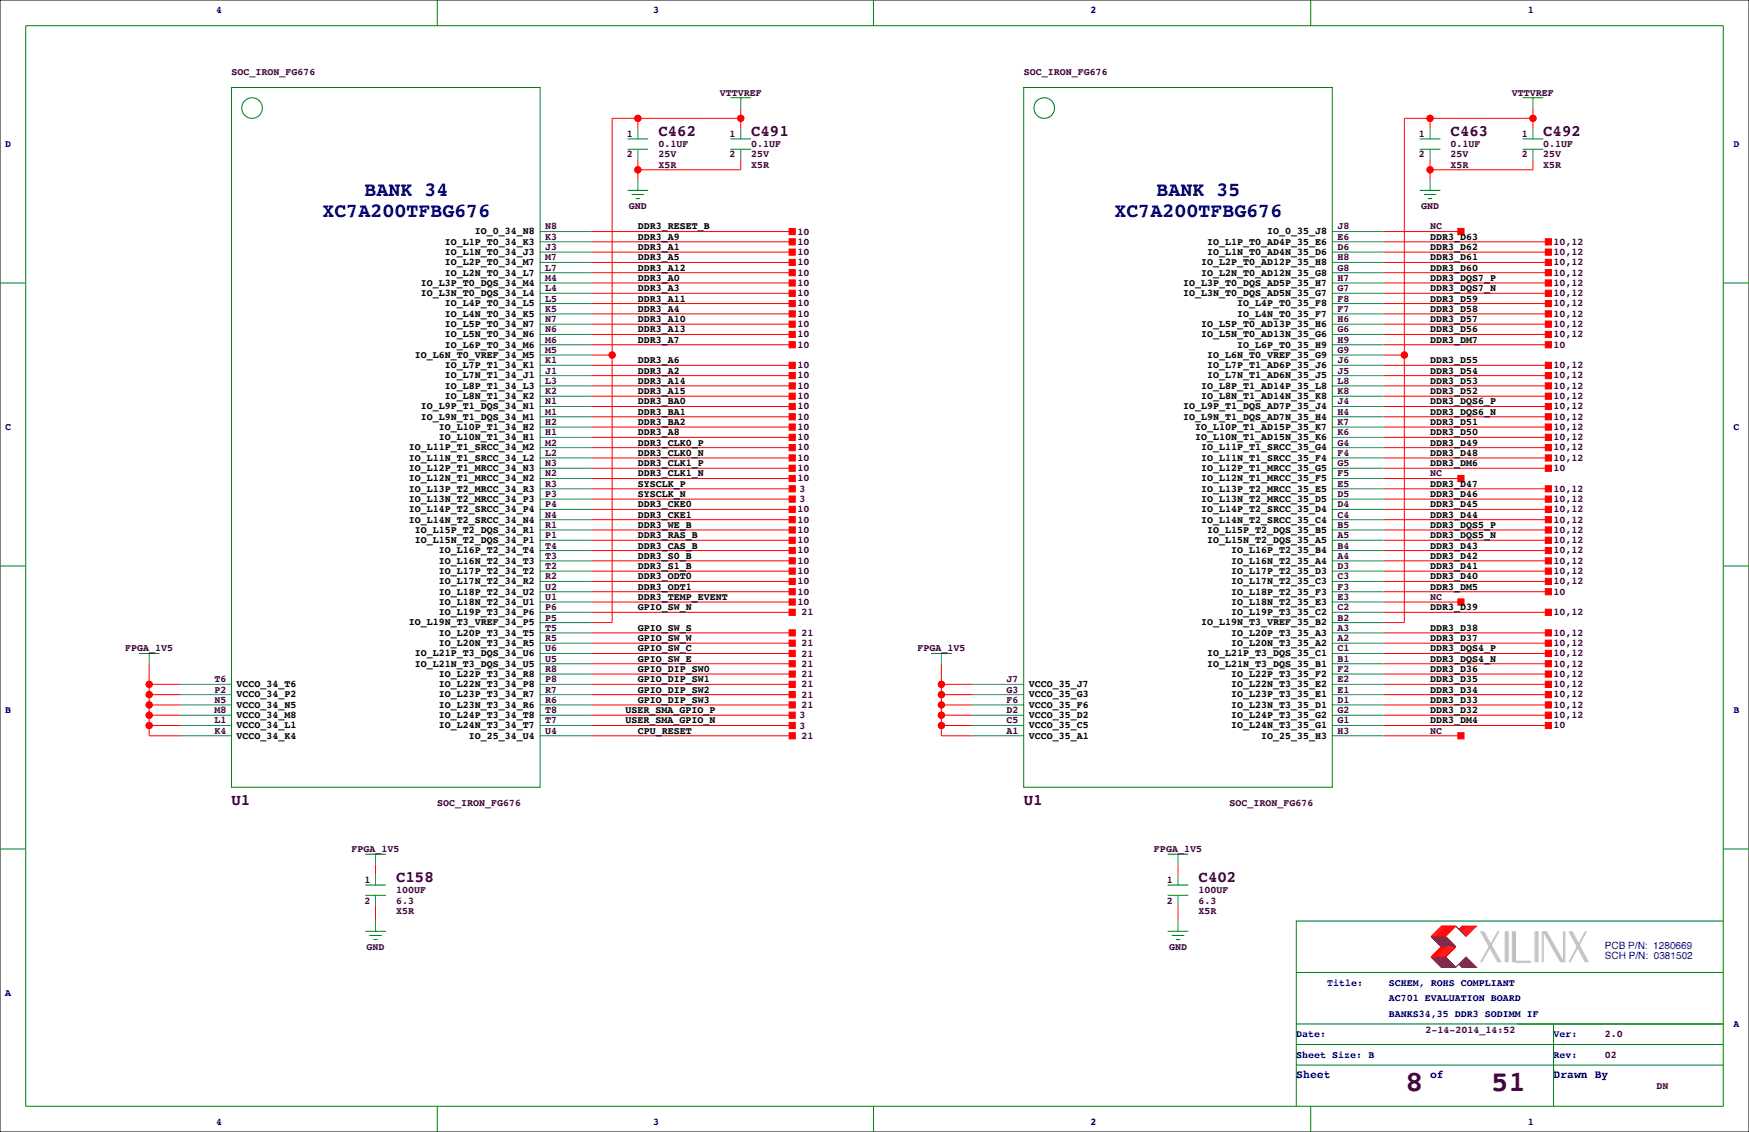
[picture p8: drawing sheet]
<svg xmlns="http://www.w3.org/2000/svg" width="432mm" height="279mm" viewBox="0 0 432 279" stroke-linecap="round" stroke-linejoin="round" font-family="sans-serif">
<path d="M0 0h431.8v279.4h-431.8z" fill="none" stroke="#000" stroke-width=".25"/>
<g fill="none" stroke="#f00" stroke-width=".25">
<path d="M157.5 29.2v2.6M157.5 39.4v5M182.9 26.7v5.1M182.9 39.4v2.5h-25.4M182.9 29.2h-31.8v124.5h-5.1M353.1 29.2v2.6M353.1 39.4v5M378.5 39.4v2.5h-25.4M378.5 26.7v5.1M378.5 29.2h-31.8v124.5h-5.1M146 57.2h49.6M146 59.7h49.6"/>
<path d="M341.6 57.2h19.1M341.6 59.7h40.7M146 62.2h49.6M146 64.8h49.6M146 69.8h49.6M146 72.4h49.6M146 67.3h49.6M146 74.9h49.6M146 77.5h49.6M341.6 62.2h40.7M341.6 64.8h40.7M341.6 69.8h40.7"/>
<path d="M341.6 72.4h40.7M341.6 67.3h40.7M341.6 74.9h40.7M341.6 77.5h40.7M146 80h49.6M146 85.1h49.6M146 82.5h49.6M146 90.2h49.6M146 92.7h49.6M146 95.2h49.6M146 97.8h49.6M146 87.6h5.1"/>
<path d="M341.6 80h40.7M341.6 85.1h40.7M341.6 82.5h40.7M341.6 90.2h40.7M341.6 92.7h40.7M341.6 95.2h40.7M341.6 97.8h40.7M341.6 87.6h5.1M146 118.1h49.6M146 100.3h49.6M146 102.9h49.6M146 107.9h49.6"/>
<path d="M146 110.5h49.6M146 113h49.6M146 105.4h49.6M146 115.6h49.6M341.6 118.1h19.1M341.6 100.3h40.7M341.6 102.9h40.7M341.6 107.9h40.7M341.6 110.5h40.7M341.6 113h40.7M341.6 105.4h40.7M341.6 115.6h40.7"/>
<path d="M146 123.2h49.6M146 120.7h49.6M146 130.8h49.6M146 133.3h49.6M146 125.7h49.6M146 128.3h49.6M146 135.9h49.6M146 138.4h49.6M341.6 123.2h40.7M341.6 120.7h40.7M341.6 130.8h40.7M341.6 133.3h40.7"/>
<path d="M341.6 125.7h40.7M341.6 128.3h40.7M341.6 135.9h40.7M341.6 138.4h40.7M146 148.6h49.6M146 141h49.6M146 143.5h49.6M146 146h49.6M146 156.2h49.6M146 158.8h49.6M146 151.1h49.6M341.6 148.6h19.1"/>
<path d="M341.6 141h40.7M341.6 143.5h40.7M341.6 146h40.7M341.6 156.2h40.7M341.6 158.8h40.7M341.6 151.1h40.7M36.8 163.8v17.8h7.6M36.8 168.9h7.6M36.8 171.4h7.6M36.8 174h7.6M36.8 176.5h7.6M36.8 179.1h7.6"/>
<path d="M146 161.3h49.6M146 163.8h49.6M146 166.4h49.6M146 168.9h49.6M146 171.4h49.6M146 174h49.6M146 176.5h49.6M146 179.1h49.6M232.4 163.8v17.8h7.6M232.4 168.9h7.6M232.4 171.4h7.6M232.4 174h7.6"/>
<path d="M232.4 176.5h7.6M232.4 179.1h7.6M341.6 161.3h40.7M341.6 163.8h40.7M341.6 166.4h40.7M341.6 168.9h40.7M341.6 171.4h40.7M341.6 174h40.7M341.6 176.5h40.7M341.6 179.1h40.7M146 181.6h49.6M341.6 181.6h19.1"/>
<path d="M92.7 213.4v2.5M290.8 213.4v2.5M92.7 223.5v3.8M290.8 223.5v3.8M355.9 233.7l-2.6 2.5h3.6l2.5-2.5M355.9 228.6h3.5l-2.5 2.5h-3.6zM356.1 233.7l-2.5 2.5M356.1 228.6l-2.5 2.5M356.4 233.7l-2.6 2.5M356.4 228.6l-2.6 2.5M356.6 233.7l-2.5 2.5M356.6 228.6l-2.5 2.5"/>
<path d="M356.9 233.7l-2.6 2.5M356.9 228.6l-2.6 2.5M357.1 233.7l-2.5 2.5M357.1 228.6l-2.5 2.5M357.4 233.7l-2.6 2.5M357.4 228.6l-2.6 2.5M357.6 233.7l-2.5 2.5M357.6 228.6l-2.5 2.5M357.9 233.7l-2.6 2.5M357.9 228.6l-2.6 2.5M358.1 233.7l-2.5 2.5M358.1 228.6l-2.5 2.5"/>
<path d="M358.4 233.7l-2.5 2.5M358.4 228.6l-2.5 2.5M358.6 233.7l-2.5 2.5M358.6 228.6l-2.5 2.5M358.9 233.7l-2.5 2.5M358.9 228.6l-2.5 2.5M359.2 233.7l-2.6 2.5M359.2 228.6l-2.6 2.5M360.2 229.4l.7-.8h3.6l-2.6 2.5M361.2 228.6l-.8 .8M361.4 228.6l-1 1M361.7 228.6l-1 1"/>
<path d="M361.9 228.6l-1.2 1.3M362.2 228.6l-1.3 1.3M362.5 228.6l-1.6 1.5M362.7 228.6l-1.5 1.5M363 228.6l-1.8 1.8M363.2 228.6l-1.8 1.8M363.5 228.6l-2.1 2M363.7 228.6l-2 2M364 228.6l-2.3 2.3M364.2 228.6l-2.3 2.3"/>
<circle cx="157.5" cy="29.2" r=".76"/>
<circle cx="182.9" cy="29.2" r=".76"/>
<circle cx="353.1" cy="29.2" r=".76"/>
<circle cx="378.5" cy="29.2" r=".76"/>
<circle cx="157.5" cy="41.9" r=".76"/>
<circle cx="353.1" cy="41.9" r=".76"/>
<circle cx="151.1" cy="87.6" r=".76"/>
<circle cx="346.7" cy="87.6" r=".76"/>
<circle cx="36.8" cy="176.5" r=".76"/>
<circle cx="36.8" cy="179.1" r=".76"/>
<circle cx="36.8" cy="171.4" r=".76"/>
<circle cx="36.8" cy="174" r=".76"/>
<circle cx="36.8" cy="168.9" r=".76"/>
<circle cx="232.4" cy="176.5" r=".76"/>
<circle cx="232.4" cy="179.1" r=".76"/>
<circle cx="232.4" cy="171.4" r=".76"/>
<circle cx="232.4" cy="174" r=".76"/>
<circle cx="232.4" cy="168.9" r=".76"/>
</g>
<g fill="#f00" stroke="#f00" stroke-width=".25">
<path d="M194.8 122.4h1.5v1.6h-1.5z" fill-rule="evenodd"/>
<path d="M194.8 119.9h1.5v1.5h-1.5z" fill-rule="evenodd"/>
<path d="M359.9 56.4h1.5v1.5h-1.5z" fill-rule="evenodd"/>
<path d="M359.9 117.3h1.5v1.6h-1.5z" fill-rule="evenodd"/>
<path d="M359.9 147.8h1.5v1.6h-1.5z" fill-rule="evenodd"/>
<path d="M359.9 180.8h1.5v1.6h-1.5z" fill-rule="evenodd"/>
<path d="M381.5 160.5h1.5v1.6h-1.5z" fill-rule="evenodd"/>
<path d="M381.5 163.1h1.5v1.5h-1.5z" fill-rule="evenodd"/>
<path d="M381.5 130h1.5v1.6h-1.5z" fill-rule="evenodd"/>
<path d="M381.5 132.6h1.5v1.5h-1.5z" fill-rule="evenodd"/>
<path d="M381.5 58.9h1.5v1.6h-1.5z" fill-rule="evenodd"/>
<path d="M381.5 61.5h1.5v1.5h-1.5z" fill-rule="evenodd"/>
<path d="M381.5 64h1.5v1.5h-1.5z" fill-rule="evenodd"/>
<path d="M381.5 69.1h1.5v1.5h-1.5z" fill-rule="evenodd"/>
<path d="M381.5 71.6h1.5v1.6h-1.5z" fill-rule="evenodd"/>
<path d="M381.5 66.5h1.5v1.6h-1.5z" fill-rule="evenodd"/>
<path d="M381.5 74.2h1.5v1.5h-1.5z" fill-rule="evenodd"/>
<path d="M381.5 76.7h1.5v1.5h-1.5z" fill-rule="evenodd"/>
<path d="M381.5 79.2h1.5v1.6h-1.5z" fill-rule="evenodd"/>
<path d="M381.5 84.3h1.5v1.6h-1.5z" fill-rule="evenodd"/>
<path d="M381.5 81.8h1.5v1.5h-1.5z" fill-rule="evenodd"/>
<path d="M381.5 89.4h1.5v1.5h-1.5z" fill-rule="evenodd"/>
<path d="M381.5 91.9h1.5v1.6h-1.5z" fill-rule="evenodd"/>
<path d="M381.5 94.5h1.5v1.5h-1.5z" fill-rule="evenodd"/>
<path d="M381.5 97h1.5v1.6h-1.5z" fill-rule="evenodd"/>
<path d="M381.5 99.6h1.5v1.5h-1.5z" fill-rule="evenodd"/>
<path d="M381.5 102.1h1.5v1.5h-1.5z" fill-rule="evenodd"/>
<path d="M381.5 107.2h1.5v1.5h-1.5z" fill-rule="evenodd"/>
<path d="M381.5 109.7h1.5v1.6h-1.5z" fill-rule="evenodd"/>
<path d="M381.5 112.3h1.5v1.5h-1.5z" fill-rule="evenodd"/>
<path d="M381.5 104.6h1.5v1.6h-1.5z" fill-rule="evenodd"/>
<path d="M381.5 114.8h1.5v1.5h-1.5z" fill-rule="evenodd"/>
<path d="M381.5 119.9h1.5v1.5h-1.5z" fill-rule="evenodd"/>
<path d="M381.5 122.4h1.5v1.6h-1.5z" fill-rule="evenodd"/>
<path d="M381.5 125h1.5v1.5h-1.5z" fill-rule="evenodd"/>
<path d="M381.5 127.5h1.5v1.5h-1.5z" fill-rule="evenodd"/>
<path d="M381.5 135.1h1.5v1.6h-1.5z" fill-rule="evenodd"/>
<path d="M381.5 137.7h1.5v1.5h-1.5z" fill-rule="evenodd"/>
<path d="M381.5 140.2h1.5v1.5h-1.5z" fill-rule="evenodd"/>
<path d="M381.5 142.7h1.5v1.6h-1.5z" fill-rule="evenodd"/>
<path d="M381.5 145.3h1.5v1.5h-1.5z" fill-rule="evenodd"/>
<path d="M381.5 155.4h1.5v1.6h-1.5z" fill-rule="evenodd"/>
<path d="M381.5 158h1.5v1.5h-1.5z" fill-rule="evenodd"/>
<path d="M381.5 165.6h1.5v1.5h-1.5z" fill-rule="evenodd"/>
<path d="M381.5 168.1h1.5v1.6h-1.5z" fill-rule="evenodd"/>
<path d="M381.5 150.4h1.5v1.5h-1.5z" fill-rule="evenodd"/>
<path d="M381.5 170.7h1.5v1.5h-1.5z" fill-rule="evenodd"/>
<path d="M381.5 173.2h1.5v1.6h-1.5z" fill-rule="evenodd"/>
<path d="M381.5 175.8h1.5v1.5h-1.5z" fill-rule="evenodd"/>
<path d="M381.5 178.3h1.5v1.5h-1.5z" fill-rule="evenodd"/>
<path d="M194.8 117.3h1.5v1.6h-1.5z" fill-rule="evenodd"/>
<path d="M194.8 114.8h1.5v1.5h-1.5z" fill-rule="evenodd"/>
<path d="M194.8 175.8h1.5v1.5h-1.5z" fill-rule="evenodd"/>
<path d="M194.8 170.7h1.5v1.5h-1.5z" fill-rule="evenodd"/>
<path d="M194.8 168.1h1.5v1.6h-1.5z" fill-rule="evenodd"/>
<path d="M194.8 165.6h1.5v1.5h-1.5z" fill-rule="evenodd"/>
<path d="M194.8 173.2h1.5v1.6h-1.5z" fill-rule="evenodd"/>
<path d="M194.8 160.5h1.5v1.6h-1.5z" fill-rule="evenodd"/>
<path d="M194.8 150.4h1.5v1.5h-1.5z" fill-rule="evenodd"/>
<path d="M194.8 180.8h1.5v1.6h-1.5z" fill-rule="evenodd"/>
<path d="M194.8 56.4h1.5v1.5h-1.5z" fill-rule="evenodd"/>
<path d="M194.8 61.5h1.5v1.5h-1.5z" fill-rule="evenodd"/>
<path d="M194.8 74.2h1.5v1.5h-1.5z" fill-rule="evenodd"/>
<path d="M194.8 147.8h1.5v1.6h-1.5z" fill-rule="evenodd"/>
<path d="M194.8 104.6h1.5v1.6h-1.5z" fill-rule="evenodd"/>
<path d="M194.8 102.1h1.5v1.5h-1.5z" fill-rule="evenodd"/>
<path d="M194.8 99.6h1.5v1.5h-1.5z" fill-rule="evenodd"/>
<path d="M194.8 97h1.5v1.6h-1.5z" fill-rule="evenodd"/>
<path d="M194.8 94.5h1.5v1.5h-1.5z" fill-rule="evenodd"/>
<path d="M194.8 145.3h1.5v1.5h-1.5z" fill-rule="evenodd"/>
<path d="M194.8 142.7h1.5v1.6h-1.5z" fill-rule="evenodd"/>
<path d="M194.8 140.2h1.5v1.5h-1.5z" fill-rule="evenodd"/>
<path d="M194.8 137.7h1.5v1.5h-1.5z" fill-rule="evenodd"/>
<path d="M194.8 135.1h1.5v1.6h-1.5z" fill-rule="evenodd"/>
<path d="M194.8 132.6h1.5v1.5h-1.5z" fill-rule="evenodd"/>
<path d="M194.8 130h1.5v1.6h-1.5z" fill-rule="evenodd"/>
<path d="M194.8 127.5h1.5v1.5h-1.5z" fill-rule="evenodd"/>
<path d="M194.8 81.8h1.5v1.5h-1.5z" fill-rule="evenodd"/>
<path d="M194.8 79.2h1.5v1.6h-1.5z" fill-rule="evenodd"/>
<path d="M194.8 69.1h1.5v1.5h-1.5z" fill-rule="evenodd"/>
<path d="M194.8 91.9h1.5v1.6h-1.5z" fill-rule="evenodd"/>
<path d="M194.8 71.6h1.5v1.6h-1.5z" fill-rule="evenodd"/>
<path d="M194.8 89.4h1.5v1.5h-1.5z" fill-rule="evenodd"/>
<path d="M194.8 76.7h1.5v1.5h-1.5z" fill-rule="evenodd"/>
<path d="M194.8 64h1.5v1.5h-1.5z" fill-rule="evenodd"/>
<path d="M194.8 66.5h1.5v1.6h-1.5z" fill-rule="evenodd"/>
<path d="M194.8 58.9h1.5v1.6h-1.5z" fill-rule="evenodd"/>
<path d="M194.8 84.3h1.5v1.6h-1.5z" fill-rule="evenodd"/>
<path d="M194.8 107.2h1.5v1.5h-1.5z" fill-rule="evenodd"/>
<path d="M194.8 125h1.5v1.5h-1.5z" fill-rule="evenodd"/>
<path d="M194.8 178.3h1.5v1.5h-1.5z" fill-rule="evenodd"/>
<path d="M194.8 155.4h1.5v1.6h-1.5z" fill-rule="evenodd"/>
<path d="M194.8 158h1.5v1.5h-1.5z" fill-rule="evenodd"/>
<path d="M194.8 163.1h1.5v1.5h-1.5z" fill-rule="evenodd"/>
<path d="M194.8 109.7h1.5v1.6h-1.5z" fill-rule="evenodd"/>
<path d="M194.8 112.3h1.5v1.5h-1.5z" fill-rule="evenodd"/>
<circle cx="36.8" cy="179.1" r=".76"/>
<circle cx="36.8" cy="176.5" r=".76"/>
<circle cx="36.8" cy="174" r=".76"/>
<circle cx="36.8" cy="171.4" r=".76"/>
<circle cx="36.8" cy="168.9" r=".76"/>
<circle cx="232.4" cy="179.1" r=".76"/>
<circle cx="232.4" cy="176.5" r=".76"/>
<circle cx="232.4" cy="168.9" r=".76"/>
<circle cx="232.4" cy="171.4" r=".76"/>
<circle cx="232.4" cy="174" r=".76"/>
<circle cx="157.5" cy="41.9" r=".76"/>
<circle cx="353.1" cy="41.9" r=".76"/>
<circle cx="378.5" cy="29.2" r=".76"/>
<circle cx="346.7" cy="87.6" r=".76"/>
<circle cx="353.1" cy="29.2" r=".76"/>
<circle cx="182.9" cy="29.2" r=".76"/>
<circle cx="151.1" cy="87.6" r=".76"/>
<circle cx="157.5" cy="29.2" r=".76"/>
</g>
<g fill="none" stroke="#008080" stroke-width=".25">
<path d="M157.5 31.8v2.5M157.5 36.8v2.6M182.9 24.1v2.6M182.9 31.8v2.5M182.9 36.8v2.6M353.1 31.8v2.5M353.1 36.8v2.6M378.5 24.1v2.6M378.5 31.8v2.5M378.5 36.8v2.6M133.3 59.7h12.7M133.3 57.2h12.7"/>
<path d="M157.5 44.4v2.6M328.9 59.7h12.7M328.9 57.2h12.7M353.1 44.4v2.6M133.3 77.5h12.7M133.3 74.9h12.7M133.3 72.4h12.7M133.3 69.8h12.7M133.3 67.3h12.7M133.3 64.8h12.7M133.3 62.2h12.7M328.9 77.5h12.7"/>
<path d="M328.9 74.9h12.7M328.9 72.4h12.7M328.9 69.8h12.7M328.9 67.3h12.7M328.9 64.8h12.7M328.9 62.2h12.7M133.3 97.8h12.7M133.3 95.2h12.7M133.3 92.7h12.7M133.3 90.2h12.7M133.3 87.6h12.7M133.3 85.1h12.7"/>
<path d="M133.3 82.5h12.7M133.3 80h12.7M328.9 97.8h12.7M328.9 95.2h12.7M328.9 92.7h12.7M328.9 90.2h12.7M328.9 87.6h12.7M328.9 85.1h12.7M328.9 82.5h12.7M328.9 80h12.7M133.3 118.1h12.7M133.3 115.6h12.7"/>
<path d="M133.3 113h12.7M133.3 110.5h12.7M133.3 107.9h12.7M133.3 105.4h12.7M133.3 102.9h12.7M133.3 100.3h12.7M328.9 118.1h12.7M328.9 115.6h12.7M328.9 113h12.7M328.9 110.5h12.7M328.9 107.9h12.7M328.9 105.4h12.7"/>
<path d="M328.9 102.9h12.7M328.9 100.3h12.7M133.3 138.4h12.7M133.3 135.9h12.7M133.3 133.3h12.7M133.3 130.8h12.7M133.3 128.3h12.7M133.3 125.7h12.7M133.3 123.2h12.7M133.3 120.7h12.7M328.9 138.4h12.7M328.9 135.9h12.7"/>
<path d="M328.9 133.3h12.7M328.9 130.8h12.7M328.9 128.3h12.7M328.9 125.7h12.7M328.9 123.2h12.7M328.9 120.7h12.7M133.3 158.8h12.7M133.3 156.2h12.7M133.3 153.7h12.7M133.3 151.1h12.7M133.3 148.6h12.7M133.3 146h12.7"/>
<path d="M133.3 143.5h12.7M133.3 141h12.7M328.9 158.8h12.7M328.9 156.2h12.7M328.9 153.7h12.7M328.9 151.1h12.7M328.9 148.6h12.7M328.9 146h12.7M328.9 143.5h12.7M328.9 141h12.7M36.8 161.3v2.5M44.4 179.1h12.7"/>
<path d="M44.4 176.5h12.7M44.4 174h12.7M44.4 171.4h12.7M44.4 168.9h12.7M133.3 179.1h12.7M133.3 176.5h12.7M133.3 174h12.7M133.3 171.4h12.7M133.3 168.9h12.7M133.3 166.4h12.7M133.3 163.8h12.7M133.3 161.3h12.7"/>
<path d="M232.4 161.3v2.5M240 179.1h12.7M240 176.5h12.7M240 174h12.7M240 171.4h12.7M240 168.9h12.7M328.9 179.1h12.7M328.9 176.5h12.7M328.9 174h12.7M328.9 171.4h12.7M328.9 168.9h12.7M328.9 166.4h12.7"/>
<path d="M328.9 163.8h12.7M328.9 161.3h12.7M44.4 181.6h12.7M133.3 181.6h12.7M240 181.6h12.7M328.9 181.6h12.7M92.7 210.8v2.6M92.7 215.9v2.5M290.8 210.8v2.6M290.8 215.9v2.5M92.7 221v2.5M92.7 227.3v2.6"/>
<path d="M290.8 221v2.5M290.8 227.3v2.6"/>
</g>
<g fill="none" stroke="#008000" stroke-width=".25">
<path d="M6.3 6.4h419.1v266.6h-419.1zM107.9 0v6.4M215.6 0v6.4M323.6 0v6.4M57.1 21.6h76.2v172.7h-76.2zM154.9 36.8h5.1M154.9 34.3h5.1M180.3 36.8h5.1M180.3 34.3h5.1M180.3 24.1h5.1M182.9 24.1h.1M252.7 21.6h76.2v172.7h-76.2z"/>
<path d="M350.5 36.8h5.1M350.5 34.3h5.1M375.9 36.8h5.1M375.9 34.3h5.1M375.9 24.1h5.1M378.5 24.1h.1M154.9 47h5.1M156 48h3M157 49h1M157.5 47h.1M350.5 47h5.1M351.5 48h3.1"/>
<path d="M352.6 49h1M353.1 47h.1M0 69.8h6.3M425.4 69.8h6.4M0 139.7h6.3M425.4 139.7h6.4M34.3 161.3h5.1M36.8 161.3h.1M229.9 161.3h5M232.4 161.3h.1M0 209.5h6.3M90.2 210.8h5"/>
<path d="M90.2 218.4h5M92.7 210.8h.1M288.3 210.8h5.1M288.3 218.4h5.1M290.8 210.8h.1M425.4 209.5h6.4M90.2 229.9h5M90.2 221h5M91.2 230.9h3M92.2 231.9h1M92.7 229.9h.1M288.3 229.9h5.1"/>
<path d="M288.3 221h5.1M289.3 230.9h3.1M290.3 231.9h1M290.8 229.9h.1M425.4 227.3h-105.4v35.6M320 257.8h105.4M320 252.7h105.4M320 240h105.4M383.5 252.7v20.3M107.9 273v6.4M215.6 273v6.4M320 262.9v10.1"/>
<path d="M320 262.9h105.4M323.6 273v6.4M383.5 264.2h.1"/>
<circle cx="62.2" cy="26.7" r="2.54"/>
<circle cx="257.8" cy="26.7" r="2.54"/>
</g>
<g fill="none" stroke="#800000" stroke-width=".25">
<path d="M353.3 236.2l2.6 2.6h3.5M353.3 231.1l2.6 2.6M353.6 231.1l2.5 2.6M353.6 236.2l2.5 2.6M353.8 231.1l2.6 2.6M353.8 236.2l2.6 2.6M354.1 231.1l2.5 2.6M354.1 236.2l2.5 2.6M354.3 231.1l2.6 2.6M354.3 236.2l2.6 2.6M354.6 231.1l2.5 2.6M354.6 236.2l2.5 2.6"/>
<path d="M354.8 231.1l2.6 2.6M354.8 236.2l2.6 2.6M355.1 231.1l2.5 2.6M355.1 236.2l2.5 2.6M355.3 231.1l2.6 2.6M355.3 236.2l2.6 2.6M355.6 231.1l2.5 2.6M355.6 236.2l2.5 2.6M355.9 231.1l2.5 2.6M355.9 236.2l2.5 2.6M356.1 231.1l2.5 2.6M356.1 236.2l2.5 2.6"/>
<path d="M356.4 231.1l2.5 2.6M356.4 236.2l2.5 2.6M356.6 231.1l2.6 2.6M356.6 236.2l2.6 2.6M356.9 231.1l2.5 2.6M356.9 236.2l2.5 2.6M359.4 228.6l2.5 2.5M360.2 238l.7 .8h3.6l-2.6-2.6-2.5 2.6M360.4 237.7l1 1.1M360.4 238l.8 .8M360.7 237.5l1.2 1.3M360.7 237.7l1 1.1"/>
<path d="M360.9 237.2l1.6 1.6M360.9 237.5l1.3 1.3M361.2 237l1.8 1.8M361.2 237.2l1.5 1.6M361.4 236.7l2.1 2.1M361.4 237l1.8 1.8M361.7 236.5l2.3 2.3M361.7 236.7l2 2.1M361.9 236.5l2.3 2.3"/>
</g>
<g fill="none" stroke="#c0c0c0" stroke-width=".25">
<path d="M365.5 229.9l4.3 7.6M365.8 229.9l4.3 7.6M366 229.9l4.3 7.6M366.3 229.9l4.3 7.6M369.8 229.9l-4.3 7.6M370.1 229.9l-4.3 7.6M371.6 229.9v7.6M371.9 229.9v7.6M372.1 229.9v7.6M372.4 229.9v7.6M373.4 229.9v7.6M373.6 229.9v7.6"/>
<path d="M373.9 229.9v7.6M374.1 229.9v7.6h3.9M374.1 237.2h3.9M379 229.9v7.6M379.2 229.9v7.6M379.5 229.9v7.6M379.7 229.9v7.6M380.7 229.9v7.6M381 237.5v-7.6l4.3 7.6M381.3 229.9l4.3 7.6M381.5 229.9l4.3 7.6M381.8 229.9l4.3 7.6v-7.6"/>
<path d="M386.3 229.9v7.6M387.3 229.9l4.1 7.6M387.6 229.9l4.1 7.6M387.9 229.9l4 7.6M388.1 229.9l4.1 7.6M391.4 229.9l-4.1 7.6M391.7 229.9l-4.1 7.6"/>
</g>
<g font-size="7.1" fill="#400040">
<text x="347" y="269.3">8</text>
<text x="368.2" y="269.3">51</text>
</g>
<g font-size="4.9" fill="#0000a0">
<text x="79.6" y="53.5">XC7A200TFBG676</text>
<text x="90" y="48.4">BANK 34</text>
<text x="275.2" y="53.5">XC7A200TFBG676</text>
<text x="285.5" y="48.4">BANK 35</text>
</g>
<g font-size="3.9" fill="#400040">
<text x="162.6" y="33.5">C462</text>
<text x="185.4" y="33.5">C491</text>
<text x="358.1" y="33.5">C463</text>
<text x="381" y="33.5">C492</text>
<text x="57.1" y="198.6">U1</text>
<text x="252.7" y="198.6">U1</text>
<text x="97.8" y="217.6">C158</text>
<text x="295.9" y="217.6">C402</text>
</g>
<g font-size="2.8" fill="#0000a0">
<text x="320" y="266.1">Sheet</text>
<text x="353.1" y="266.1">of</text>
<text x="383.5" y="266.1">Drawn By</text>
</g>
<g font-size="2.5" fill="#0000a0">
<text x="53.3" y="3.3">4</text>
<text x="161.3" y="3.3">3</text>
<text x="269.2" y="3.3">2</text>
<text x="377.2" y="3.3">1</text>
<text x="1.3" y="36.3">D</text>
<text x="428" y="36.3">D</text>
<text x="1.3" y="106.2">C</text>
<text x="428" y="106.2">C</text>
<text x="1.3" y="176">B</text>
<text x="428" y="176">B</text>
<text x="396.2" y="236.8">SCH P/N: 0381502</text>
<text x="396.2" y="234.2">PCB P/N: 1280669</text>
<text x="1.3" y="245.9">A</text>
<text x="327.7" y="243.3">Title:</text>
<text x="342.9" y="243.3">SCHEM, ROHS COMPLIANT</text>
<text x="342.9" y="247.1">AC701 EVALUATION BOARD</text>
<text x="342.9" y="251">BANKS34,35 DDR3 SODIMM IF</text>
<text x="320" y="256">Date:</text>
<text x="383.5" y="256">Ver:</text>
<text x="428" y="253.5">A</text>
<text x="320" y="261.1">Sheet Size: B</text>
<text x="383.5" y="261.1">Rev:</text>
<text x="53.3" y="277.6">4</text>
<text x="161.3" y="277.6">3</text>
<text x="269.2" y="277.6">2</text>
<text x="377.2" y="277.6">1</text>
</g>
<g font-size="2.5" fill="#400040">
<text x="57.1" y="18.5">SOC_IRON_FG676</text>
<text x="177.7" y="23.6">VTTVREF</text>
<text x="252.7" y="18.5">SOC_IRON_FG676</text>
<text x="373.3" y="23.6">VTTVREF</text>
<text x="154.7" y="33.8">1</text>
<text x="180.1" y="33.8">1</text>
<text x="350.3" y="33.8">1</text>
<text x="375.7" y="33.8">1</text>
<text x="154.7" y="38.9">2</text>
<text x="162.6" y="36.3">0.1UF</text>
<text x="162.6" y="38.9">25V</text>
<text x="162.6" y="41.4">X5R</text>
<text x="180.1" y="38.9">2</text>
<text x="185.4" y="41.4">X5R</text>
<text x="185.4" y="38.9">25V</text>
<text x="185.4" y="36.3">0.1UF</text>
<text x="350.3" y="38.9">2</text>
<text x="358.1" y="36.3">0.1UF</text>
<text x="358.1" y="38.9">25V</text>
<text x="358.1" y="41.4">X5R</text>
<text x="375.7" y="38.9">2</text>
<text x="381" y="36.3">0.1UF</text>
<text x="381" y="38.9">25V</text>
<text x="381" y="41.4">X5R</text>
<text x="155.3" y="51.6">GND</text>
<text x="350.8" y="51.6">GND</text>
<text x="134.6" y="59.2">K3</text>
<text x="134.6" y="56.6">N8</text>
<text x="196.8" y="57.9">10</text>
<text x="330.2" y="59.2">E6</text>
<text x="330.2" y="56.6">J8</text>
<text x="353.1" y="56.6">NC</text>
<text x="134.6" y="64.3">M7</text>
<text x="134.6" y="61.7">J3</text>
<text x="196.8" y="60.4">10</text>
<text x="196.8" y="65.5">10</text>
<text x="196.8" y="62.9">10</text>
<text x="330.2" y="64.3">H8</text>
<text x="330.2" y="61.7">D6</text>
<text x="383.5" y="65.5">10,12</text>
<text x="383.5" y="62.9">10,12</text>
<text x="383.5" y="60.4">10,12</text>
<text x="134.6" y="71.9">L4</text>
<text x="134.6" y="69.3">M4</text>
<text x="134.6" y="66.8">L7</text>
<text x="196.8" y="68">10</text>
<text x="196.8" y="70.5">10</text>
<text x="330.2" y="71.9">G7</text>
<text x="330.2" y="69.3">H7</text>
<text x="330.2" y="66.8">G8</text>
<text x="383.5" y="68">10,12</text>
<text x="383.5" y="70.5">10,12</text>
<text x="134.6" y="77">K5</text>
<text x="134.6" y="74.4">L5</text>
<text x="196.8" y="73.1">10</text>
<text x="196.8" y="75.6">10</text>
<text x="330.2" y="77">F7</text>
<text x="330.2" y="74.4">F8</text>
<text x="383.5" y="75.6">10,12</text>
<text x="383.5" y="73.1">10,12</text>
<text x="134.6" y="82">N6</text>
<text x="134.6" y="79.5">N7</text>
<text x="196.8" y="78.2">10</text>
<text x="196.8" y="80.7">10</text>
<text x="196.8" y="83.2">10</text>
<text x="330.2" y="82">G6</text>
<text x="330.2" y="79.5">H6</text>
<text x="383.5" y="83.2">10,12</text>
<text x="383.5" y="80.7">10,12</text>
<text x="383.5" y="78.2">10,12</text>
<text x="134.6" y="89.7">K1</text>
<text x="134.6" y="87.1">M5</text>
<text x="134.6" y="84.6">M6</text>
<text x="196.8" y="85.8">10</text>
<text x="330.2" y="89.7">J6</text>
<text x="330.2" y="87.1">G9</text>
<text x="330.2" y="84.6">H9</text>
<text x="383.5" y="85.8">10</text>
<text x="134.6" y="94.7">L3</text>
<text x="134.6" y="92.2">J1</text>
<text x="196.8" y="90.9">10</text>
<text x="196.8" y="93.4">10</text>
<text x="196.8" y="95.9">10</text>
<text x="330.2" y="94.7">L8</text>
<text x="330.2" y="92.2">J5</text>
<text x="383.5" y="95.9">10,12</text>
<text x="383.5" y="93.4">10,12</text>
<text x="383.5" y="90.9">10,12</text>
<text x="134.6" y="99.8">N1</text>
<text x="134.6" y="97.3">K2</text>
<text x="196.8" y="98.5">10</text>
<text x="196.8" y="101">10</text>
<text x="330.2" y="99.8">J4</text>
<text x="330.2" y="97.3">K8</text>
<text x="383.5" y="101">10,12</text>
<text x="383.5" y="98.5">10,12</text>
<text x="134.6" y="107.4">H1</text>
<text x="134.6" y="104.9">H2</text>
<text x="134.6" y="102.4">M1</text>
<text x="196.8" y="103.6">10</text>
<text x="196.8" y="106.1">10</text>
<text x="330.2" y="107.4">K6</text>
<text x="330.2" y="104.9">K7</text>
<text x="330.2" y="102.4">H4</text>
<text x="383.5" y="106.1">10,12</text>
<text x="383.5" y="103.6">10,12</text>
<text x="134.6" y="112.5">L2</text>
<text x="134.6" y="110">M2</text>
<text x="196.8" y="113.7">10</text>
<text x="196.8" y="111.2">10</text>
<text x="196.8" y="108.6">10</text>
<text x="330.2" y="112.5">F4</text>
<text x="330.2" y="110">G4</text>
<text x="383.5" y="113.7">10,12</text>
<text x="383.5" y="111.2">10,12</text>
<text x="383.5" y="108.6">10,12</text>
<text x="134.6" y="117.6">N2</text>
<text x="134.6" y="115.1">N3</text>
<text x="196.8" y="116.3">10</text>
<text x="196.8" y="118.8">10</text>
<text x="330.2" y="117.6">F5</text>
<text x="330.2" y="115.1">G5</text>
<text x="353.1" y="117.6">NC</text>
<text x="383.5" y="116.3">10</text>
<text x="134.6" y="125.2">P4</text>
<text x="134.6" y="122.7">P3</text>
<text x="134.6" y="120.1">R3</text>
<text x="197.4" y="121.4">3</text>
<text x="197.4" y="124">3</text>
<text x="330.2" y="125.2">D4</text>
<text x="330.2" y="122.7">D5</text>
<text x="330.2" y="120.1">E5</text>
<text x="383.5" y="123.9">10,12</text>
<text x="383.5" y="121.3">10,12</text>
<text x="134.6" y="130.3">R1</text>
<text x="134.6" y="127.8">N4</text>
<text x="196.8" y="126.5">10</text>
<text x="196.8" y="129">10</text>
<text x="196.8" y="131.5">10</text>
<text x="330.2" y="130.3">B5</text>
<text x="330.2" y="127.8">C4</text>
<text x="383.5" y="129">10,12</text>
<text x="383.5" y="126.4">10,12</text>
<text x="383.5" y="131.5">10,12</text>
<text x="134.6" y="137.9">T3</text>
<text x="134.6" y="135.4">T4</text>
<text x="134.6" y="132.8">P1</text>
<text x="196.8" y="134">10</text>
<text x="196.8" y="136.6">10</text>
<text x="330.2" y="137.9">A4</text>
<text x="330.2" y="135.4">B4</text>
<text x="330.2" y="132.8">A5</text>
<text x="383.5" y="136.6">10,12</text>
<text x="383.5" y="134">10,12</text>
<text x="134.6" y="143">R2</text>
<text x="134.6" y="140.5">T2</text>
<text x="196.8" y="139.1">10</text>
<text x="196.8" y="141.7">10</text>
<text x="330.2" y="143">C3</text>
<text x="330.2" y="140.5">D3</text>
<text x="383.5" y="141.7">10,12</text>
<text x="383.5" y="139.1">10,12</text>
<text x="134.6" y="148.1">U1</text>
<text x="134.6" y="145.5">U2</text>
<text x="196.8" y="144.2">10</text>
<text x="196.8" y="146.7">10</text>
<text x="196.8" y="149.4">10</text>
<text x="330.2" y="148.1">E3</text>
<text x="330.2" y="145.5">F3</text>
<text x="353.1" y="148.1">NC</text>
<text x="383.5" y="146.7">10</text>
<text x="383.5" y="144.2">10,12</text>
<text x="134.6" y="155.7">T5</text>
<text x="134.6" y="153.2">P5</text>
<text x="134.6" y="150.6">P6</text>
<text x="197.9" y="151.9">21</text>
<text x="330.2" y="155.7">A3</text>
<text x="330.2" y="153.2">B2</text>
<text x="330.2" y="150.6">C2</text>
<text x="383.5" y="151.8">10,12</text>
<text x="30.9" y="160.8">FPGA_1V5</text>
<text x="134.6" y="160.8">U6</text>
<text x="134.6" y="158.2">R5</text>
<text x="197.9" y="159.5">21</text>
<text x="197.9" y="157">21</text>
<text x="226.5" y="160.8">FPGA_1V5</text>
<text x="330.2" y="160.8">C1</text>
<text x="330.2" y="158.2">A2</text>
<text x="383.5" y="159.4">10,12</text>
<text x="383.5" y="156.9">10,12</text>
<text x="383.5" y="162">10,12</text>
<text x="134.6" y="165.9">R8</text>
<text x="134.6" y="163.3">U5</text>
<text x="197.9" y="164.6">21</text>
<text x="197.9" y="162.1">21</text>
<text x="197.9" y="167.1">21</text>
<text x="330.2" y="165.9">F2</text>
<text x="330.2" y="163.3">B1</text>
<text x="383.5" y="167.1">10,12</text>
<text x="383.5" y="164.5">10,12</text>
<text x="52.9" y="173.5">N5</text>
<text x="52.9" y="170.9">P2</text>
<text x="52.9" y="168.4">T6</text>
<text x="134.6" y="173.5">R6</text>
<text x="134.6" y="170.9">R7</text>
<text x="134.6" y="168.4">P8</text>
<text x="197.9" y="169.7">21</text>
<text x="197.9" y="172.2">21</text>
<text x="248.5" y="173.5">F6</text>
<text x="248.5" y="170.9">G3</text>
<text x="248.5" y="168.4">J7</text>
<text x="330.2" y="173.5">D1</text>
<text x="330.2" y="170.9">E1</text>
<text x="330.2" y="168.4">E2</text>
<text x="383.5" y="172.1">10,12</text>
<text x="383.5" y="169.6">10,12</text>
<text x="52.9" y="178.6">L1</text>
<text x="52.9" y="176">M8</text>
<text x="134.6" y="178.6">T7</text>
<text x="134.6" y="176">T8</text>
<text x="197.4" y="179.8">3</text>
<text x="197.4" y="177.3">3</text>
<text x="197.9" y="174.8">21</text>
<text x="248.5" y="178.6">C5</text>
<text x="248.5" y="176">D2</text>
<text x="330.2" y="178.6">G1</text>
<text x="330.2" y="176">G2</text>
<text x="383.5" y="179.8">10</text>
<text x="383.5" y="177.2">10,12</text>
<text x="383.5" y="174.7">10,12</text>
<text x="52.9" y="181.1">K4</text>
<text x="134.6" y="181.1">U4</text>
<text x="197.9" y="182.4">21</text>
<text x="248.5" y="181.1">A1</text>
<text x="330.2" y="181.1">H3</text>
<text x="353.1" y="181.1">NC</text>
<text x="107.9" y="198.9">SOC_IRON_FG676</text>
<text x="303.5" y="198.9">SOC_IRON_FG676</text>
<text x="86.8" y="210.3">FPGA_1V5</text>
<text x="284.9" y="210.3">FPGA_1V5</text>
<text x="90" y="217.9">1</text>
<text x="97.8" y="220.5">100UF</text>
<text x="288.1" y="217.9">1</text>
<text x="295.9" y="220.5">100UF</text>
<text x="90" y="223">2</text>
<text x="97.8" y="223">6.3</text>
<text x="97.8" y="225.6">X5R</text>
<text x="288.1" y="223">2</text>
<text x="295.9" y="225.6">X5R</text>
<text x="295.9" y="223">6.3</text>
<text x="90.5" y="234.4">GND</text>
<text x="288.6" y="234.4">GND</text>
<text x="351.9" y="255">2-14-2014_14:52</text>
<text x="396.2" y="256">2.0</text>
<text x="396.2" y="261.1">02</text>
<text x="408.9" y="268.7">DN</text>
</g>
<g font-size="2.5">
<text x="117.3" y="57.8">IO_0_34_N8</text>
<text x="157.5" y="59.2">DDR3_A9</text>
<text x="157.5" y="56.6">DDR3_RESET_B</text>
<text x="312.8" y="57.8">IO_0_35_J8</text>
<text x="353.1" y="59.2">DDR3_D63</text>
<text x="109.9" y="65.5">IO_L2P_T0_34_M7</text>
<text x="109.9" y="62.9">IO_L1N_T0_34_J3</text>
<text x="109.9" y="60.4">IO_L1P_T0_34_K3</text>
<text x="157.5" y="64.3">DDR3_A5</text>
<text x="157.5" y="61.7">DDR3_A1</text>
<text x="296.5" y="65.5">IO_L2P_T0_AD12P_35_H8</text>
<text x="298" y="62.9">IO_L1N_T0_AD4N_35_D6</text>
<text x="298" y="60.4">IO_L1P_T0_AD4P_35_E6</text>
<text x="353.1" y="64.3">DDR3_D61</text>
<text x="353.1" y="61.7">DDR3_D62</text>
<text x="103.9" y="70.5">IO_L3P_T0_DQS_34_M4</text>
<text x="109.9" y="68">IO_L2N_T0_34_L7</text>
<text x="157.5" y="66.8">DDR3_A12</text>
<text x="157.5" y="71.9">DDR3_A3</text>
<text x="157.5" y="69.3">DDR3_A0</text>
<text x="292.1" y="70.5">IO_L3P_T0_DQS_AD5P_35_H7</text>
<text x="296.5" y="68">IO_L2N_T0_AD12N_35_G8</text>
<text x="353.1" y="66.8">DDR3_D60</text>
<text x="353.1" y="71.9">DDR3_DQS7_N</text>
<text x="353.1" y="69.3">DDR3_DQS7_P</text>
<text x="103.9" y="73.1">IO_L3N_T0_DQS_34_L4</text>
<text x="109.9" y="75.6">IO_L4P_T0_34_L5</text>
<text x="157.5" y="77">DDR3_A4</text>
<text x="157.5" y="74.4">DDR3_A11</text>
<text x="292.1" y="73.1">IO_L3N_T0_DQS_AD5N_35_G7</text>
<text x="305.4" y="75.6">IO_L4P_T0_35_F8</text>
<text x="353.1" y="77">DDR3_D58</text>
<text x="353.1" y="74.4">DDR3_D59</text>
<text x="109.9" y="83.2">IO_L5N_T0_34_N6</text>
<text x="109.9" y="80.7">IO_L5P_T0_34_N7</text>
<text x="109.9" y="78.2">IO_L4N_T0_34_K5</text>
<text x="157.5" y="79.5">DDR3_A10</text>
<text x="157.5" y="82">DDR3_A13</text>
<text x="296.5" y="83.2">IO_L5N_T0_AD13N_35_G6</text>
<text x="296.5" y="80.7">IO_L5P_T0_AD13P_35_H6</text>
<text x="305.4" y="78.2">IO_L4N_T0_35_F7</text>
<text x="353.1" y="82">DDR3_D56</text>
<text x="353.1" y="79.5">DDR3_D57</text>
<text x="102.4" y="88.3">IO_L6N_T0_VREF_34_M5</text>
<text x="109.9" y="85.8">IO_L6P_T0_34_M6</text>
<text x="157.5" y="84.6">DDR3_A7</text>
<text x="157.5" y="89.7">DDR3_A6</text>
<text x="298" y="88.3">IO_L6N_T0_VREF_35_G9</text>
<text x="305.4" y="85.8">IO_L6P_T0_35_H9</text>
<text x="353.1" y="89.7">DDR3_D55</text>
<text x="353.1" y="84.6">DDR3_DM7</text>
<text x="109.9" y="95.9">IO_L8P_T1_34_L3</text>
<text x="109.9" y="93.4">IO_L7N_T1_34_J1</text>
<text x="109.9" y="90.9">IO_L7P_T1_34_K1</text>
<text x="157.5" y="92.2">DDR3_A2</text>
<text x="157.5" y="94.7">DDR3_A14</text>
<text x="296.5" y="95.9">IO_L8P_T1_AD14P_35_L8</text>
<text x="298" y="93.4">IO_L7N_T1_AD6N_35_J5</text>
<text x="298" y="90.9">IO_L7P_T1_AD6P_35_J6</text>
<text x="353.1" y="94.7">DDR3_D53</text>
<text x="353.1" y="92.2">DDR3_D54</text>
<text x="103.9" y="101">IO_L9P_T1_DQS_34_N1</text>
<text x="109.9" y="98.5">IO_L8N_T1_34_K2</text>
<text x="157.5" y="97.3">DDR3_A15</text>
<text x="157.5" y="99.8">DDR3_BA0</text>
<text x="292.1" y="101">IO_L9P_T1_DQS_AD7P_35_J4</text>
<text x="296.5" y="98.5">IO_L8N_T1_AD14N_35_K8</text>
<text x="353.1" y="99.8">DDR3_DQS6_P</text>
<text x="353.1" y="97.3">DDR3_D52</text>
<text x="103.9" y="103.6">IO_L9N_T1_DQS_34_M1</text>
<text x="108.4" y="106.1">IO_L10P_T1_34_H2</text>
<text x="157.5" y="107.4">DDR3_A8</text>
<text x="157.5" y="102.4">DDR3_BA1</text>
<text x="157.5" y="104.9">DDR3_BA2</text>
<text x="292.1" y="103.6">IO_L9N_T1_DQS_AD7N_35_H4</text>
<text x="295.1" y="106.1">IO_L10P_T1_AD15P_35_K7</text>
<text x="353.1" y="104.9">DDR3_D51</text>
<text x="353.1" y="107.4">DDR3_D50</text>
<text x="353.1" y="102.4">DDR3_DQS6_N</text>
<text x="101" y="113.7">IO_L11N_T1_SRCC_34_L2</text>
<text x="101" y="111.2">IO_L11P_T1_SRCC_34_M2</text>
<text x="108.4" y="108.6">IO_L10N_T1_34_H1</text>
<text x="157.5" y="112.5">DDR3_CLK0_N</text>
<text x="157.5" y="110">DDR3_CLK0_P</text>
<text x="295.1" y="108.6">IO_L10N_T1_AD15N_35_K6</text>
<text x="296.5" y="113.7">IO_L11N_T1_SRCC_35_F4</text>
<text x="296.5" y="111.2">IO_L11P_T1_SRCC_35_G4</text>
<text x="353.1" y="112.5">DDR3_D48</text>
<text x="353.1" y="110">DDR3_D49</text>
<text x="101" y="118.8">IO_L12N_T1_MRCC_34_N2</text>
<text x="101" y="116.3">IO_L12P_T1_MRCC_34_N3</text>
<text x="157.5" y="115.1">DDR3_CLK1_P</text>
<text x="157.5" y="117.6">DDR3_CLK1_N</text>
<text x="296.5" y="118.8">IO_L12N_T1_MRCC_35_F5</text>
<text x="296.5" y="116.3">IO_L12P_T1_MRCC_35_G5</text>
<text x="353.1" y="115.1">DDR3_DM6</text>
<text x="101" y="123.9">IO_L13N_T2_MRCC_34_P3</text>
<text x="101" y="121.3">IO_L13P_T2_MRCC_34_R3</text>
<text x="157.5" y="125.2">DDR3_CKE0</text>
<text x="157.5" y="120.1">SYSCLK_P</text>
<text x="157.5" y="122.7">SYSCLK_N</text>
<text x="296.5" y="123.9">IO_L13N_T2_MRCC_35_D5</text>
<text x="296.5" y="121.3">IO_L13P_T2_MRCC_35_E5</text>
<text x="353.1" y="125.2">DDR3_D45</text>
<text x="353.1" y="122.7">DDR3_D46</text>
<text x="353.1" y="120.1">DDR3_D47</text>
<text x="101" y="129">IO_L14N_T2_SRCC_34_N4</text>
<text x="101" y="126.4">IO_L14P_T2_SRCC_34_P4</text>
<text x="102.4" y="131.5">IO_L15P_T2_DQS_34_R1</text>
<text x="157.5" y="127.8">DDR3_CKE1</text>
<text x="157.5" y="130.3">DDR3_WE_B</text>
<text x="296.5" y="129">IO_L14N_T2_SRCC_35_C4</text>
<text x="296.5" y="126.4">IO_L14P_T2_SRCC_35_D4</text>
<text x="298" y="131.5">IO_L15P_T2_DQS_35_B5</text>
<text x="353.1" y="127.8">DDR3_D44</text>
<text x="353.1" y="130.3">DDR3_DQS5_P</text>
<text x="102.4" y="134">IO_L15N_T2_DQS_34_P1</text>
<text x="108.4" y="136.6">IO_L16P_T2_34_T4</text>
<text x="157.5" y="132.8">DDR3_RAS_B</text>
<text x="157.5" y="135.4">DDR3_CAS_B</text>
<text x="157.5" y="137.9">DDR3_S0_B</text>
<text x="298" y="134">IO_L15N_T2_DQS_35_A5</text>
<text x="304" y="136.6">IO_L16P_T2_35_B4</text>
<text x="353.1" y="137.9">DDR3_D42</text>
<text x="353.1" y="135.4">DDR3_D43</text>
<text x="353.1" y="132.8">DDR3_DQS5_N</text>
<text x="108.4" y="141.7">IO_L17P_T2_34_T2</text>
<text x="108.4" y="139.1">IO_L16N_T2_34_T3</text>
<text x="157.5" y="140.5">DDR3_S1_B</text>
<text x="157.5" y="143">DDR3_ODT0</text>
<text x="304" y="141.7">IO_L17P_T2_35_D3</text>
<text x="304" y="139.1">IO_L16N_T2_35_A4</text>
<text x="353.1" y="143">DDR3_D40</text>
<text x="353.1" y="140.5">DDR3_D41</text>
<text x="108.4" y="149.3">IO_L18N_T2_34_U1</text>
<text x="108.4" y="146.7">IO_L18P_T2_34_U2</text>
<text x="108.4" y="144.2">IO_L17N_T2_34_R2</text>
<text x="157.5" y="145.5">DDR3_ODT1</text>
<text x="157.5" y="148.1">DDR3_TEMP_EVENT</text>
<text x="304" y="149.3">IO_L18N_T2_35_E3</text>
<text x="304" y="146.7">IO_L18P_T2_35_F3</text>
<text x="304" y="144.2">IO_L17N_T2_35_C3</text>
<text x="353.1" y="145.5">DDR3_DM5</text>
<text x="101" y="154.4">IO_L19N_T3_VREF_34_P5</text>
<text x="108.4" y="151.8">IO_L19P_T3_34_P6</text>
<text x="157.5" y="155.7">GPIO_SW_S</text>
<text x="157.5" y="150.6">GPIO_SW_N</text>
<text x="296.5" y="154.4">IO_L19N_T3_VREF_35_B2</text>
<text x="304" y="151.8">IO_L19P_T3_35_C2</text>
<text x="353.1" y="150.6">DDR3_D39</text>
<text x="353.1" y="155.7">DDR3_D38</text>
<text x="102.4" y="162">IO_L21P_T3_DQS_34_U6</text>
<text x="108.4" y="159.4">IO_L20N_T3_34_R5</text>
<text x="108.4" y="156.9">IO_L20P_T3_34_T5</text>
<text x="157.5" y="158.2">GPIO_SW_W</text>
<text x="157.5" y="160.8">GPIO_SW_C</text>
<text x="298" y="162">IO_L21P_T3_DQS_35_C1</text>
<text x="304" y="159.4">IO_L20N_T3_35_A2</text>
<text x="304" y="156.9">IO_L20P_T3_35_A3</text>
<text x="353.1" y="158.2">DDR3_D37</text>
<text x="353.1" y="160.8">DDR3_DQS4_P</text>
<text x="102.4" y="164.5">IO_L21N_T3_DQS_34_U5</text>
<text x="108.4" y="167.1">IO_L22P_T3_34_R8</text>
<text x="157.5" y="163.3">GPIO_SW_E</text>
<text x="157.5" y="165.9">GPIO_DIP_SW0</text>
<text x="298" y="164.5">IO_L21N_T3_DQS_35_B1</text>
<text x="304" y="167.1">IO_L22P_T3_35_F2</text>
<text x="353.1" y="165.9">DDR3_D36</text>
<text x="353.1" y="163.3">DDR3_DQS4_N</text>
<text x="58.4" y="172.1">VCCO_34_P2</text>
<text x="58.4" y="169.6">VCCO_34_T6</text>
<text x="108.4" y="172.1">IO_L23P_T3_34_R7</text>
<text x="108.4" y="169.6">IO_L22N_T3_34_P8</text>
<text x="157.5" y="173.5">GPIO_DIP_SW3</text>
<text x="157.5" y="168.4">GPIO_DIP_SW1</text>
<text x="157.5" y="170.9">GPIO_DIP_SW2</text>
<text x="254" y="172.1">VCCO_35_G3</text>
<text x="254" y="169.6">VCCO_35_J7</text>
<text x="304" y="172.1">IO_L23P_T3_35_E1</text>
<text x="304" y="169.6">IO_L22N_T3_35_E2</text>
<text x="353.1" y="173.5">DDR3_D33</text>
<text x="353.1" y="170.9">DDR3_D34</text>
<text x="353.1" y="168.4">DDR3_D35</text>
<text x="58.4" y="179.8">VCCO_34_L1</text>
<text x="58.4" y="177.2">VCCO_34_M8</text>
<text x="58.4" y="174.7">VCCO_34_N5</text>
<text x="108.4" y="179.8">IO_L24N_T3_34_T7</text>
<text x="108.4" y="177.2">IO_L24P_T3_34_T8</text>
<text x="108.4" y="174.7">IO_L23N_T3_34_R6</text>
<text x="154.4" y="178.6">USER_SMA_GPIO_N</text>
<text x="154.4" y="176">USER_SMA_GPIO_P</text>
<text x="254" y="179.8">VCCO_35_C5</text>
<text x="254" y="177.2">VCCO_35_D2</text>
<text x="254" y="174.7">VCCO_35_F6</text>
<text x="304" y="179.8">IO_L24N_T3_35_G1</text>
<text x="304" y="177.2">IO_L24P_T3_35_G2</text>
<text x="304" y="174.7">IO_L23N_T3_35_D1</text>
<text x="353.1" y="178.6">DDR3_DM4</text>
<text x="353.1" y="176">DDR3_D32</text>
<text x="58.4" y="182.3">VCCO_34_K4</text>
<text x="115.8" y="182.3">IO_25_34_U4</text>
<text x="157.5" y="181.1">CPU_RESET</text>
<text x="254" y="182.3">VCCO_35_A1</text>
<text x="311.4" y="182.3">IO_25_35_H3</text>
</g>
</svg>
